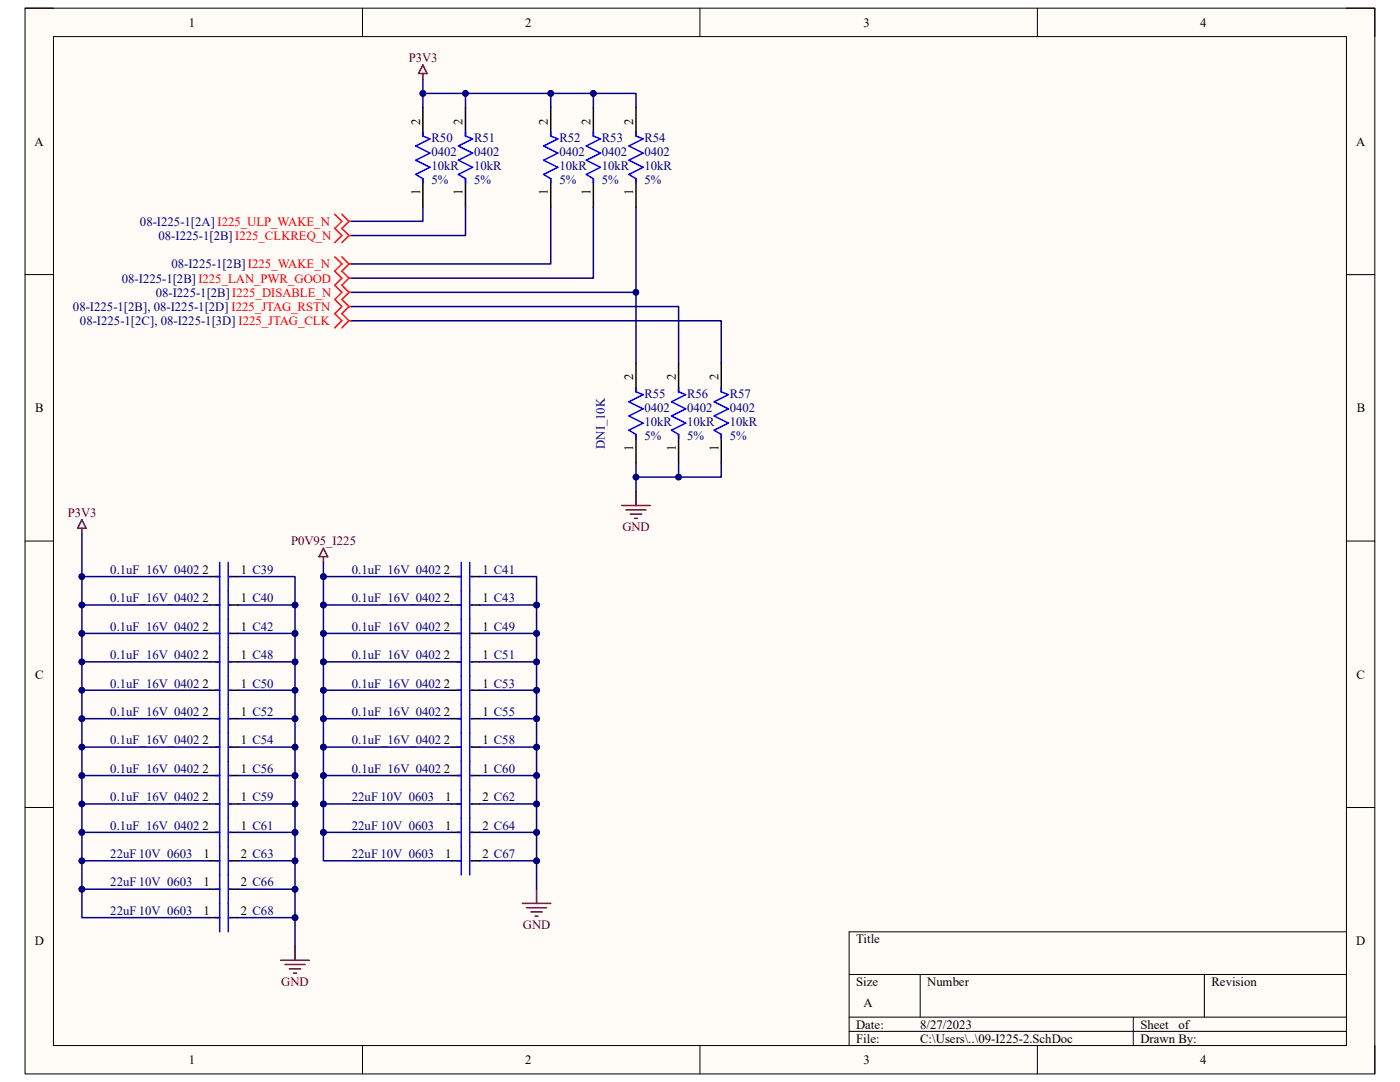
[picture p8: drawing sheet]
<svg xmlns="http://www.w3.org/2000/svg" width="279mm" height="216mm" viewBox="0 0 279 216" stroke-linecap="round" stroke-linejoin="round" font-family="sans-serif">
<path d="M5 1.6h269.4v212.7h-269.4z" fill-rule="evenodd" fill="#fffcf8"/>
<path d="M5 1.6h269.4v212.7h-269.4z" fill="none" stroke="#000" stroke-width=".2"/>
<path d="M10.7 7.3h258v201.3h-258z" fill-rule="evenodd" fill="#fffcf8"/>
<g fill="none" stroke="#000" stroke-width=".2">
<path d="M5 1.6h5.7M10.7 7.3h258v201.3h-258zM72.3 1.6v5.7M139.7 1.6v5.7M207 1.6v5.7M268.7 1.6h5.7v5.7M5 54.8h5.7M268.7 54.8h5.7M5 108h5.7M268.7 108h5.7M5 161.1h5.7M268.7 161.1h5.7"/>
<path d="M169.5 194.4h99.2M183.6 194.4v8.6M240.3 194.4v8.6M268.7 185.9h-99.2v22.7M72.3 208.6v5.7M139.7 208.6v5.7M169.5 203h99.2M169.5 205.8h99.2M207 208.6v5.7M226.2 203v5.6M274.4 208.6v5.7"/>
</g>
<g fill="none" stroke="#f00" stroke-width=".3">
<path d="M66.8 42.7l1.4 1.5-1.4 1.4 1.4 1.4-1.4 1.4M66.8 51.2l1.4 1.5-1.4 1.4 1.4 1.4-1.4 1.4 1.4 1.4-1.4 1.5 1.4 1.4-1.4 1.4 1.4 1.4-1.4 1.4M68.2 51.2l1.4 1.5M68.2 42.7l1.4 1.5M69.6 47l-1.4 1.4M69.6 44.2l-1.4 1.4 1.4 1.4M69.6 47h.6M69.6 52.7l-1.4 1.4 1.4 1.4M69.6 52.7h.6M69.6 55.5l-1.4 1.4 1.4 1.4M69.6 55.5h.6M69.6 58.3l-1.4 1.5 1.4 1.4"/>
<path d="M69.6 58.3h.6M69.6 44.2h.6M69.6 61.2l-1.4 1.4 1.4 1.4M69.6 61.2h.6M69.6 64l-1.4 1.4M69.6 64h.6"/>
</g>
<g fill="none" stroke="#000" stroke-width=".3">
<path d="M84.4 21.5v5.6M84.4 35.7v5.6M92.9 21.5v5.6M92.9 35.7v5.6M109.9 21.5v5.6M109.9 35.7v5.6M118.4 21.5v5.6M118.4 35.7v5.6M126.9 21.5v5.6M126.9 35.7v5.6M126.9 72.5v5.7M135.4 72.5v5.7"/>
<path d="M143.9 72.5v5.7M126.9 86.7v5.7M135.4 86.7v5.7M143.9 86.7v5.7M41.9 115.1h1.9M45.8 115.1h1.7M90.1 115.1h1.9M94 115.1h1.7M41.9 120.7h1.9M41.9 126.4h1.9M41.9 132.1h1.9M41.9 137.7h1.9"/>
<path d="M45.8 120.7h1.7M45.8 126.4h1.7M45.8 132.1h1.7M45.8 137.7h1.7M90.1 120.7h1.9M90.1 126.4h1.9M90.1 132.1h1.9M90.1 137.7h1.9M94 120.7h1.7M94 126.4h1.7M94 132.1h1.7M94 137.7h1.7"/>
<path d="M41.9 143.4h1.9M41.9 149.1h1.9M41.9 154.7h1.9M45.8 143.4h1.7M45.8 149.1h1.7M45.8 154.7h1.7M90.1 143.4h1.9M90.1 149.1h1.9M90.1 154.7h1.9M94 143.4h1.7M94 149.1h1.7M94 154.7h1.7"/>
<path d="M41.9 160.4h1.9M41.9 166.1h1.9M41.9 171.8h1.9M41.9 177.4h1.9M45.8 160.4h1.7M45.8 166.1h1.7M45.8 171.8h1.7M45.8 177.4h1.7M90.1 160.4h1.9M90.1 166.1h1.9M90.1 171.8h1.9M94 160.4h1.7"/>
<path d="M94 166.1h1.7M94 171.8h1.7M41.9 183.1h1.9M45.8 183.1h1.7"/>
</g>
<g fill="none" stroke="#00f" stroke-width=".3">
<path d="M84.4 26.3v.8l1.4 .6-2.8 1.4 2.8 1.4-2.8 1.5 2.8 1.4-2.8 1.4 1.4 .9v.8M92.9 26.3v.8l1.4 .6-2.8 1.4 2.8 1.4-2.8 1.5 2.8 1.4-2.8 1.4 1.4 .9v.8M109.9 26.3v.8l1.4 .6-2.8 1.4 2.8 1.4-2.8 1.5 2.8 1.4-2.8 1.4 1.4 .9v.8M118.4 26.3v.8l1.4 .6-2.8 1.4 2.8 1.4-2.8 1.5 2.8 1.4-2.8 1.4 1.4 .9v.8M126.9 26.3v.8l1.4 .6-2.8 1.4 2.8 1.4-2.8 1.5 2.8 1.4-2.8 1.4 1.4 .9v.8M126.9 77.3v.9l1.4 .6-2.8 1.4 2.8 1.4-2.8 1.4 2.8 1.4-2.8 1.4 1.4 .9v.8M135.4 77.3v.9l1.4 .6-2.8 1.4 2.8 1.4-2.8 1.4 2.8 1.4-2.8 1.4 1.4 .9v.8M143.9 77.3v.9l1.5 .6-2.9 1.4 2.9 1.4-2.9 1.4 2.9 1.4-2.9 1.4 1.4 .9v.8M43 115.1h.8M43.8 112.2v73.7M45.5 112.2l.1 73.7M45.8 115.1h.3"/>
<path d="M91.2 115.1h.8M92 112.2l.1 62.4M93.7 112.2v62.4M94 115.1h.3M43 120.7h.8M43 126.4h.8M43 132.1h.8M43 137.7h.8M45.8 120.7h.3M45.8 126.4h.3M45.8 132.1h.3M45.8 137.7h.3"/>
<path d="M91.2 120.7h.8M91.2 126.4h.8M91.2 132.1h.8M91.2 137.7h.8M94 120.7h.3M94 126.4h.3M94 132.1h.3M94 137.7h.3M43 143.4h.8M43 149.1h.8M43 154.7h.8M45.8 143.4h.3"/>
<path d="M45.8 149.1h.3M45.8 154.7h.3M91.2 143.4h.8M91.2 149.1h.8M91.2 154.7h.8M94 143.4h.3M94 149.1h.3M94 154.7h.3M43 160.4h.8M43 166.1h.8M43 171.8h.8M43 177.4h.8"/>
<path d="M45.8 160.4h.3M45.8 166.1h.3M45.8 171.8h.3M45.8 177.4h.3M91.2 160.4h.8M91.2 166.1h.8M91.2 171.8h.8M94 160.4h.3M94 166.1h.3M94 171.8h.3M43 183.1h.8M45.8 183.1h.3"/>
</g>
<g fill="none" stroke="#800000" stroke-width=".3">
<path d="M84.4 13l.8 1.7h-1.7zM84.4 14.7v1.1M126.9 98v2.9M16.3 103.7l.9 1.7h-1.7zM16.3 105.4v1.1M64.5 109.4l.9 1.7h-1.7zM64.5 111.1v1.1M124.1 100.9h5.7M124.9 101.7h4M125.8 102.6h2.3M126.6 103.4h.6M107.1 177.4v2.9"/>
<path d="M56 191.6h5.7M56.9 192.5h4M57.7 193.3h2.3M58.6 194.2h.6M58.9 188.8v2.8M104.2 180.3h5.7M105.1 181.1h4M105.9 182h2.3M106.8 182.8h.6"/>
</g>
<path d="M84.4 41.3v2.9h-14.2M92.9 41.3v5.7h-22.7M109.9 41.3v11.4h-39.7M118.4 41.3v14.2h-48.2M126.9 41.3v17h-56.7" fill="none" stroke="#000080" stroke-width=".3"/>
<circle cx="126.9" cy="58.3" r=".57" fill="#000080"/>
<circle cx="126.9" cy="58.3" r=".55" fill="none" stroke="#000080" stroke-width=".2"/>
<path d="M126.9 58.3v14.2" fill="none" stroke="#000080" stroke-width=".3"/>
<circle cx="126.9" cy="58.3" r=".57" fill="#000080"/>
<circle cx="126.9" cy="58.3" r=".55" fill="none" stroke="#000080" stroke-width=".2"/>
<path d="M118.4 18.6v2.9" fill="none" stroke="#000080" stroke-width=".3"/>
<circle cx="118.4" cy="18.6" r=".57" fill="#000080"/>
<circle cx="118.4" cy="18.6" r=".55" fill="none" stroke="#000080" stroke-width=".2"/>
<path d="M109.9 18.6v2.9" fill="none" stroke="#000080" stroke-width=".3"/>
<circle cx="109.9" cy="18.6" r=".57" fill="#000080"/>
<circle cx="109.9" cy="18.6" r=".55" fill="none" stroke="#000080" stroke-width=".2"/>
<path d="M92.9 18.6v2.9" fill="none" stroke="#000080" stroke-width=".3"/>
<circle cx="92.9" cy="18.6" r=".57" fill="#000080"/>
<circle cx="92.9" cy="18.6" r=".55" fill="none" stroke="#000080" stroke-width=".2"/>
<path d="M135.4 92.4v2.8h-8.5" fill="none" stroke="#000080" stroke-width=".3"/>
<circle cx="135.4" cy="95.2" r=".57" fill="#000080"/>
<circle cx="135.4" cy="95.2" r=".55" fill="none" stroke="#000080" stroke-width=".2"/>
<circle cx="126.9" cy="95.2" r=".57" fill="#000080"/>
<circle cx="126.9" cy="95.2" r=".55" fill="none" stroke="#000080" stroke-width=".2"/>
<path d="M70.2 61.2h65.2v11.3M70.2 64h73.7v8.5M143.9 92.4v2.8h-8.5" fill="none" stroke="#000080" stroke-width=".3"/>
<circle cx="135.4" cy="95.2" r=".57" fill="#000080"/>
<circle cx="135.4" cy="95.2" r=".55" fill="none" stroke="#000080" stroke-width=".2"/>
<path d="M16.3 160.4h25.6" fill="none" stroke="#000080" stroke-width=".3"/>
<circle cx="16.3" cy="160.4" r=".57" fill="#000080"/>
<circle cx="16.3" cy="160.4" r=".55" fill="none" stroke="#000080" stroke-width=".2"/>
<path d="M16.3 154.7h25.6" fill="none" stroke="#000080" stroke-width=".3"/>
<circle cx="16.3" cy="154.8" r=".57" fill="#000080"/>
<circle cx="16.3" cy="154.7" r=".55" fill="none" stroke="#000080" stroke-width=".2"/>
<path d="M16.3 149.1h25.6" fill="none" stroke="#000080" stroke-width=".3"/>
<circle cx="16.3" cy="149.1" r=".57" fill="#000080"/>
<circle cx="16.3" cy="149.1" r=".55" fill="none" stroke="#000080" stroke-width=".2"/>
<path d="M16.3 143.4h25.6" fill="none" stroke="#000080" stroke-width=".3"/>
<circle cx="16.3" cy="143.4" r=".57" fill="#000080"/>
<circle cx="16.3" cy="143.4" r=".55" fill="none" stroke="#000080" stroke-width=".2"/>
<path d="M16.3 137.7h25.6" fill="none" stroke="#000080" stroke-width=".3"/>
<circle cx="16.3" cy="137.7" r=".57" fill="#000080"/>
<circle cx="16.3" cy="137.7" r=".55" fill="none" stroke="#000080" stroke-width=".2"/>
<path d="M16.3 132.1h25.6" fill="none" stroke="#000080" stroke-width=".3"/>
<circle cx="16.3" cy="132.1" r=".57" fill="#000080"/>
<circle cx="16.3" cy="132.1" r=".55" fill="none" stroke="#000080" stroke-width=".2"/>
<path d="M16.3 126.4h25.6" fill="none" stroke="#000080" stroke-width=".3"/>
<circle cx="16.3" cy="126.4" r=".57" fill="#000080"/>
<circle cx="16.3" cy="126.4" r=".55" fill="none" stroke="#000080" stroke-width=".2"/>
<path d="M16.3 120.7h25.6" fill="none" stroke="#000080" stroke-width=".3"/>
<circle cx="16.3" cy="120.7" r=".57" fill="#000080"/>
<circle cx="16.3" cy="120.7" r=".55" fill="none" stroke="#000080" stroke-width=".2"/>
<path d="M16.3 115.1h25.6" fill="none" stroke="#000080" stroke-width=".3"/>
<circle cx="16.3" cy="115.1" r=".57" fill="#000080"/>
<circle cx="16.3" cy="115" r=".55" fill="none" stroke="#000080" stroke-width=".2"/>
<path d="M16.3 166.1v5.7h25.6" fill="none" stroke="#000080" stroke-width=".3"/>
<circle cx="16.3" cy="171.8" r=".57" fill="#000080"/>
<circle cx="16.3" cy="171.8" r=".55" fill="none" stroke="#000080" stroke-width=".2"/>
<circle cx="16.3" cy="166.1" r=".57" fill="#000080"/>
<circle cx="16.3" cy="166.1" r=".55" fill="none" stroke="#000080" stroke-width=".2"/>
<path d="M16.3 177.4h25.6" fill="none" stroke="#000080" stroke-width=".3"/>
<circle cx="16.3" cy="177.4" r=".57" fill="#000080"/>
<circle cx="16.3" cy="177.4" r=".57" fill="none" stroke="#000080" stroke-width=".2"/>
<path d="M47.5 120.7h11.4" fill="none" stroke="#000080" stroke-width=".3"/>
<circle cx="58.9" cy="120.7" r=".57" fill="#000080"/>
<circle cx="58.9" cy="120.7" r=".57" fill="none" stroke="#000080" stroke-width=".2"/>
<path d="M47.5 126.4h11.4" fill="none" stroke="#000080" stroke-width=".3"/>
<circle cx="58.9" cy="126.4" r=".57" fill="#000080"/>
<circle cx="58.9" cy="126.4" r=".57" fill="none" stroke="#000080" stroke-width=".2"/>
<path d="M47.5 132.1h11.4" fill="none" stroke="#000080" stroke-width=".3"/>
<circle cx="58.9" cy="132.1" r=".57" fill="#000080"/>
<circle cx="58.9" cy="132.1" r=".57" fill="none" stroke="#000080" stroke-width=".2"/>
<path d="M47.5 137.7h11.4" fill="none" stroke="#000080" stroke-width=".3"/>
<circle cx="58.9" cy="137.7" r=".57" fill="#000080"/>
<circle cx="58.9" cy="137.7" r=".57" fill="none" stroke="#000080" stroke-width=".2"/>
<path d="M47.5 143.4h11.4" fill="none" stroke="#000080" stroke-width=".3"/>
<circle cx="58.9" cy="143.4" r=".57" fill="#000080"/>
<circle cx="58.9" cy="143.4" r=".57" fill="none" stroke="#000080" stroke-width=".2"/>
<path d="M47.5 149.1h11.4" fill="none" stroke="#000080" stroke-width=".3"/>
<circle cx="58.9" cy="149.1" r=".57" fill="#000080"/>
<circle cx="58.9" cy="149.1" r=".57" fill="none" stroke="#000080" stroke-width=".2"/>
<path d="M47.5 154.7h11.4" fill="none" stroke="#000080" stroke-width=".3"/>
<circle cx="58.9" cy="154.8" r=".57" fill="#000080"/>
<circle cx="58.9" cy="154.8" r=".57" fill="none" stroke="#000080" stroke-width=".2"/>
<path d="M47.5 160.4h11.4" fill="none" stroke="#000080" stroke-width=".3"/>
<circle cx="58.9" cy="160.4" r=".57" fill="#000080"/>
<circle cx="58.9" cy="160.4" r=".57" fill="none" stroke="#000080" stroke-width=".2"/>
<path d="M47.5 166.1h11.4" fill="none" stroke="#000080" stroke-width=".3"/>
<circle cx="58.9" cy="166.1" r=".57" fill="#000080"/>
<circle cx="58.9" cy="166.1" r=".57" fill="none" stroke="#000080" stroke-width=".2"/>
<path d="M47.5 171.8h11.4" fill="none" stroke="#000080" stroke-width=".3"/>
<circle cx="58.9" cy="171.8" r=".57" fill="#000080"/>
<circle cx="58.9" cy="171.8" r=".57" fill="none" stroke="#000080" stroke-width=".2"/>
<path d="M47.5 177.4h11.4" fill="none" stroke="#000080" stroke-width=".3"/>
<circle cx="58.9" cy="177.4" r=".57" fill="#000080"/>
<circle cx="58.9" cy="177.4" r=".57" fill="none" stroke="#000080" stroke-width=".2"/>
<path d="M47.5 183.1h11.4" fill="none" stroke="#000080" stroke-width=".3"/>
<circle cx="58.9" cy="183.1" r=".57" fill="#000080"/>
<circle cx="58.9" cy="183.1" r=".57" fill="none" stroke="#000080" stroke-width=".2"/>
<path d="M64.5 149.1h25.6" fill="none" stroke="#000080" stroke-width=".3"/>
<circle cx="64.5" cy="149.1" r=".57" fill="#000080"/>
<circle cx="64.5" cy="149.1" r=".57" fill="none" stroke="#000080" stroke-width=".2"/>
<path d="M64.5 143.4h25.6" fill="none" stroke="#000080" stroke-width=".3"/>
<circle cx="64.5" cy="143.4" r=".57" fill="#000080"/>
<circle cx="64.5" cy="143.4" r=".57" fill="none" stroke="#000080" stroke-width=".2"/>
<path d="M64.5 137.7h25.6" fill="none" stroke="#000080" stroke-width=".3"/>
<circle cx="64.5" cy="137.7" r=".57" fill="#000080"/>
<circle cx="64.5" cy="137.7" r=".57" fill="none" stroke="#000080" stroke-width=".2"/>
<path d="M64.5 132.1h25.6" fill="none" stroke="#000080" stroke-width=".3"/>
<circle cx="64.5" cy="132.1" r=".57" fill="#000080"/>
<circle cx="64.5" cy="132.1" r=".57" fill="none" stroke="#000080" stroke-width=".2"/>
<path d="M64.5 126.4h25.6" fill="none" stroke="#000080" stroke-width=".3"/>
<circle cx="64.5" cy="126.4" r=".57" fill="#000080"/>
<circle cx="64.5" cy="126.4" r=".57" fill="none" stroke="#000080" stroke-width=".2"/>
<path d="M64.5 120.7h25.6" fill="none" stroke="#000080" stroke-width=".3"/>
<circle cx="64.5" cy="120.7" r=".57" fill="#000080"/>
<circle cx="64.5" cy="120.7" r=".57" fill="none" stroke="#000080" stroke-width=".2"/>
<path d="M64.5 115.1h25.6" fill="none" stroke="#000080" stroke-width=".3"/>
<circle cx="64.5" cy="115.1" r=".57" fill="#000080"/>
<circle cx="64.5" cy="115.1" r=".57" fill="none" stroke="#000080" stroke-width=".2"/>
<path d="M64.5 154.7v5.7h25.6" fill="none" stroke="#000080" stroke-width=".3"/>
<circle cx="64.5" cy="160.4" r=".57" fill="#000080"/>
<circle cx="64.5" cy="160.4" r=".57" fill="none" stroke="#000080" stroke-width=".2"/>
<circle cx="64.5" cy="154.8" r=".57" fill="#000080"/>
<circle cx="64.5" cy="154.8" r=".57" fill="none" stroke="#000080" stroke-width=".2"/>
<path d="M64.5 166.1h25.6" fill="none" stroke="#000080" stroke-width=".3"/>
<circle cx="64.5" cy="166.1" r=".57" fill="#000080"/>
<circle cx="64.5" cy="166.1" r=".57" fill="none" stroke="#000080" stroke-width=".2"/>
<path d="M95.7 120.7h11.4" fill="none" stroke="#000080" stroke-width=".3"/>
<circle cx="107.1" cy="120.7" r=".57" fill="#000080"/>
<circle cx="107.1" cy="120.7" r=".57" fill="none" stroke="#000080" stroke-width=".2"/>
<path d="M95.7 126.4h11.4" fill="none" stroke="#000080" stroke-width=".3"/>
<circle cx="107.1" cy="126.4" r=".57" fill="#000080"/>
<circle cx="107.1" cy="126.4" r=".57" fill="none" stroke="#000080" stroke-width=".2"/>
<path d="M95.7 132.1h11.4" fill="none" stroke="#000080" stroke-width=".3"/>
<circle cx="107.1" cy="132.1" r=".57" fill="#000080"/>
<circle cx="107.1" cy="132.1" r=".57" fill="none" stroke="#000080" stroke-width=".2"/>
<path d="M95.7 137.7h11.4" fill="none" stroke="#000080" stroke-width=".3"/>
<circle cx="107.1" cy="137.7" r=".57" fill="#000080"/>
<circle cx="107.1" cy="137.7" r=".57" fill="none" stroke="#000080" stroke-width=".2"/>
<path d="M95.7 143.4h11.4" fill="none" stroke="#000080" stroke-width=".3"/>
<circle cx="107.1" cy="143.4" r=".57" fill="#000080"/>
<circle cx="107.1" cy="143.4" r=".57" fill="none" stroke="#000080" stroke-width=".2"/>
<path d="M95.7 149.1h11.4" fill="none" stroke="#000080" stroke-width=".3"/>
<circle cx="107.1" cy="149.1" r=".57" fill="#000080"/>
<circle cx="107.1" cy="149.1" r=".57" fill="none" stroke="#000080" stroke-width=".2"/>
<path d="M95.7 154.7h11.4" fill="none" stroke="#000080" stroke-width=".3"/>
<circle cx="107.1" cy="154.8" r=".57" fill="#000080"/>
<circle cx="107.1" cy="154.8" r=".57" fill="none" stroke="#000080" stroke-width=".2"/>
<path d="M95.7 160.4h11.4" fill="none" stroke="#000080" stroke-width=".3"/>
<circle cx="107.1" cy="160.4" r=".57" fill="#000080"/>
<circle cx="107.1" cy="160.4" r=".57" fill="none" stroke="#000080" stroke-width=".2"/>
<path d="M95.7 166.1h11.4" fill="none" stroke="#000080" stroke-width=".3"/>
<circle cx="107.1" cy="166.1" r=".57" fill="#000080"/>
<circle cx="107.1" cy="166.1" r=".57" fill="none" stroke="#000080" stroke-width=".2"/>
<path d="M95.7 171.8h11.4" fill="none" stroke="#000080" stroke-width=".3"/>
<circle cx="107.1" cy="171.8" r=".57" fill="#000080"/>
<circle cx="107.1" cy="171.8" r=".57" fill="none" stroke="#000080" stroke-width=".2"/>
<path d="M84.4 18.6h42.5v2.9" fill="none" stroke="#000080" stroke-width=".3"/>
<circle cx="84.4" cy="18.6" r=".57" fill="#000080"/>
<circle cx="84.4" cy="18.6" r=".57" fill="none" stroke="#000080" stroke-width=".2"/>
<circle cx="92.9" cy="18.6" r=".57" fill="#000080"/>
<circle cx="92.9" cy="18.6" r=".57" fill="none" stroke="#000080" stroke-width=".2"/>
<circle cx="109.9" cy="18.6" r=".57" fill="#000080"/>
<circle cx="109.9" cy="18.6" r=".57" fill="none" stroke="#000080" stroke-width=".2"/>
<circle cx="118.4" cy="18.6" r=".57" fill="#000080"/>
<circle cx="118.4" cy="18.6" r=".57" fill="none" stroke="#000080" stroke-width=".2"/>
<path d="M84.4 15.8v5.7" fill="none" stroke="#000080" stroke-width=".3"/>
<circle cx="84.4" cy="18.6" r=".57" fill="#000080"/>
<circle cx="84.4" cy="18.6" r=".57" fill="none" stroke="#000080" stroke-width=".2"/>
<path d="M126.9 92.4v5.6" fill="none" stroke="#000080" stroke-width=".3"/>
<circle cx="126.9" cy="95.2" r=".57" fill="#000080"/>
<circle cx="126.9" cy="95.2" r=".57" fill="none" stroke="#000080" stroke-width=".2"/>
<path d="M16.3 171.8v11.3h25.6" fill="none" stroke="#000080" stroke-width=".3"/>
<circle cx="16.3" cy="171.8" r=".57" fill="#000080"/>
<circle cx="16.3" cy="171.8" r=".57" fill="none" stroke="#000080" stroke-width=".2"/>
<circle cx="16.3" cy="177.4" r=".57" fill="#000080"/>
<circle cx="16.3" cy="177.4" r=".57" fill="none" stroke="#000080" stroke-width=".2"/>
<path d="M16.3 106.5v59.6h25.6" fill="none" stroke="#000080" stroke-width=".3"/>
<circle cx="16.3" cy="115.1" r=".57" fill="#000080"/>
<circle cx="16.3" cy="115.1" r=".57" fill="none" stroke="#000080" stroke-width=".2"/>
<circle cx="16.3" cy="120.7" r=".57" fill="#000080"/>
<circle cx="16.3" cy="120.7" r=".57" fill="none" stroke="#000080" stroke-width=".2"/>
<circle cx="16.3" cy="126.4" r=".57" fill="#000080"/>
<circle cx="16.3" cy="126.4" r=".57" fill="none" stroke="#000080" stroke-width=".2"/>
<circle cx="16.3" cy="132.1" r=".57" fill="#000080"/>
<circle cx="16.3" cy="132.1" r=".57" fill="none" stroke="#000080" stroke-width=".2"/>
<circle cx="16.3" cy="137.7" r=".57" fill="#000080"/>
<circle cx="16.3" cy="137.7" r=".57" fill="none" stroke="#000080" stroke-width=".2"/>
<circle cx="16.3" cy="143.4" r=".57" fill="#000080"/>
<circle cx="16.3" cy="143.4" r=".57" fill="none" stroke="#000080" stroke-width=".2"/>
<circle cx="16.3" cy="149.1" r=".57" fill="#000080"/>
<circle cx="16.3" cy="149.1" r=".57" fill="none" stroke="#000080" stroke-width=".2"/>
<circle cx="16.3" cy="154.8" r=".57" fill="#000080"/>
<circle cx="16.3" cy="154.8" r=".57" fill="none" stroke="#000080" stroke-width=".2"/>
<circle cx="16.3" cy="160.4" r=".57" fill="#000080"/>
<circle cx="16.3" cy="160.4" r=".57" fill="none" stroke="#000080" stroke-width=".2"/>
<circle cx="16.3" cy="166.1" r=".57" fill="#000080"/>
<circle cx="16.3" cy="166.1" r=".57" fill="none" stroke="#000080" stroke-width=".2"/>
<path d="M47.5 115.1h11.4v73.7" fill="none" stroke="#000080" stroke-width=".3"/>
<circle cx="58.9" cy="120.7" r=".57" fill="#000080"/>
<circle cx="58.9" cy="120.7" r=".57" fill="none" stroke="#000080" stroke-width=".2"/>
<circle cx="58.9" cy="126.4" r=".57" fill="#000080"/>
<circle cx="58.9" cy="126.4" r=".57" fill="none" stroke="#000080" stroke-width=".2"/>
<circle cx="58.9" cy="132.1" r=".57" fill="#000080"/>
<circle cx="58.9" cy="132.1" r=".57" fill="none" stroke="#000080" stroke-width=".2"/>
<circle cx="58.9" cy="137.7" r=".57" fill="#000080"/>
<circle cx="58.9" cy="137.7" r=".57" fill="none" stroke="#000080" stroke-width=".2"/>
<circle cx="58.9" cy="143.4" r=".57" fill="#000080"/>
<circle cx="58.9" cy="143.4" r=".57" fill="none" stroke="#000080" stroke-width=".2"/>
<circle cx="58.9" cy="149.1" r=".57" fill="#000080"/>
<circle cx="58.9" cy="149.1" r=".57" fill="none" stroke="#000080" stroke-width=".2"/>
<circle cx="58.9" cy="154.8" r=".57" fill="#000080"/>
<circle cx="58.9" cy="154.8" r=".57" fill="none" stroke="#000080" stroke-width=".2"/>
<circle cx="58.9" cy="160.4" r=".57" fill="#000080"/>
<circle cx="58.9" cy="160.4" r=".57" fill="none" stroke="#000080" stroke-width=".2"/>
<circle cx="58.9" cy="166.1" r=".57" fill="#000080"/>
<circle cx="58.9" cy="166.1" r=".57" fill="none" stroke="#000080" stroke-width=".2"/>
<circle cx="58.9" cy="171.8" r=".57" fill="#000080"/>
<circle cx="58.9" cy="171.8" r=".57" fill="none" stroke="#000080" stroke-width=".2"/>
<circle cx="58.9" cy="177.4" r=".57" fill="#000080"/>
<circle cx="58.9" cy="177.4" r=".57" fill="none" stroke="#000080" stroke-width=".2"/>
<circle cx="58.9" cy="183.1" r=".57" fill="#000080"/>
<circle cx="58.9" cy="183.1" r=".57" fill="none" stroke="#000080" stroke-width=".2"/>
<path d="M64.5 160.4v11.4h25.6" fill="none" stroke="#000080" stroke-width=".3"/>
<circle cx="64.5" cy="160.4" r=".57" fill="#000080"/>
<circle cx="64.5" cy="160.4" r=".57" fill="none" stroke="#000080" stroke-width=".2"/>
<circle cx="64.5" cy="166.1" r=".57" fill="#000080"/>
<circle cx="64.5" cy="166.1" r=".57" fill="none" stroke="#000080" stroke-width=".2"/>
<path d="M64.5 112.2v42.5h25.6" fill="none" stroke="#000080" stroke-width=".3"/>
<circle cx="64.5" cy="154.8" r=".57" fill="#000080"/>
<circle cx="64.5" cy="154.8" r=".57" fill="none" stroke="#000080" stroke-width=".2"/>
<circle cx="64.5" cy="149.1" r=".57" fill="#000080"/>
<circle cx="64.5" cy="149.1" r=".57" fill="none" stroke="#000080" stroke-width=".2"/>
<circle cx="64.5" cy="143.4" r=".57" fill="#000080"/>
<circle cx="64.5" cy="143.4" r=".57" fill="none" stroke="#000080" stroke-width=".2"/>
<circle cx="64.5" cy="137.7" r=".57" fill="#000080"/>
<circle cx="64.5" cy="137.7" r=".57" fill="none" stroke="#000080" stroke-width=".2"/>
<circle cx="64.5" cy="132.1" r=".57" fill="#000080"/>
<circle cx="64.5" cy="132.1" r=".57" fill="none" stroke="#000080" stroke-width=".2"/>
<circle cx="64.5" cy="126.4" r=".57" fill="#000080"/>
<circle cx="64.5" cy="126.4" r=".57" fill="none" stroke="#000080" stroke-width=".2"/>
<circle cx="64.5" cy="120.7" r=".57" fill="#000080"/>
<circle cx="64.5" cy="120.7" r=".57" fill="none" stroke="#000080" stroke-width=".2"/>
<circle cx="64.5" cy="115.1" r=".57" fill="#000080"/>
<circle cx="64.5" cy="115.1" r=".57" fill="none" stroke="#000080" stroke-width=".2"/>
<path d="M95.7 115.1h11.4v62.3" fill="none" stroke="#000080" stroke-width=".3"/>
<circle cx="107.1" cy="120.7" r=".57" fill="#000080"/>
<circle cx="107.1" cy="120.7" r=".57" fill="none" stroke="#000080" stroke-width=".2"/>
<circle cx="107.1" cy="126.4" r=".57" fill="#000080"/>
<circle cx="107.1" cy="126.4" r=".57" fill="none" stroke="#000080" stroke-width=".2"/>
<circle cx="107.1" cy="132.1" r=".57" fill="#000080"/>
<circle cx="107.1" cy="132.1" r=".57" fill="none" stroke="#000080" stroke-width=".2"/>
<circle cx="107.1" cy="137.7" r=".57" fill="#000080"/>
<circle cx="107.1" cy="137.7" r=".57" fill="none" stroke="#000080" stroke-width=".2"/>
<circle cx="107.1" cy="143.4" r=".57" fill="#000080"/>
<circle cx="107.1" cy="143.4" r=".57" fill="none" stroke="#000080" stroke-width=".2"/>
<circle cx="107.1" cy="149.1" r=".57" fill="#000080"/>
<circle cx="107.1" cy="149.1" r=".57" fill="none" stroke="#000080" stroke-width=".2"/>
<circle cx="107.1" cy="154.8" r=".57" fill="#000080"/>
<circle cx="107.1" cy="154.8" r=".57" fill="none" stroke="#000080" stroke-width=".2"/>
<circle cx="107.1" cy="160.4" r=".57" fill="#000080"/>
<circle cx="107.1" cy="160.4" r=".57" fill="none" stroke="#000080" stroke-width=".2"/>
<circle cx="107.1" cy="166.1" r=".57" fill="#000080"/>
<circle cx="107.1" cy="166.1" r=".57" fill="none" stroke="#000080" stroke-width=".2"/>
<circle cx="107.1" cy="171.8" r=".57" fill="#000080"/>
<circle cx="107.1" cy="171.8" r=".57" fill="none" stroke="#000080" stroke-width=".2"/>
<g font-size="2.5">
<text x="37.7" y="5.3">1</text>
<text x="104.8" y="5.3">2</text>
<text x="172.3" y="5.3">3</text>
<text x="239.5" y="5.3">4</text>
<text x="6.9" y="29.1">A</text>
<text x="83.8" y="24.9" transform="rotate(-90 83.8 24.9)">2</text>
<text x="92.3" y="24.9" transform="rotate(-90 92.3 24.9)">2</text>
<text x="109.3" y="24.9" transform="rotate(-90 109.3 24.9)">2</text>
<text x="117.9" y="24.9" transform="rotate(-90 117.9 24.9)">2</text>
<text x="126.4" y="24.9" transform="rotate(-90 126.4 24.9)">2</text>
<text x="270.6" y="29.1">A</text>
<text x="83.8" y="38.9" transform="rotate(-90 83.8 38.9)">1</text>
<text x="92.3" y="38.9" transform="rotate(-90 92.3 38.9)">1</text>
<text x="109.3" y="38.9" transform="rotate(-90 109.3 38.9)">1</text>
<text x="117.9" y="38.9" transform="rotate(-90 117.9 38.9)">1</text>
<text x="126.4" y="38.9" transform="rotate(-90 126.4 38.9)">1</text>
<text x="126.4" y="75.9" transform="rotate(-90 126.4 75.9)">2</text>
<text x="134.9" y="75.9" transform="rotate(-90 134.9 75.9)">2</text>
<text x="143.4" y="75.9" transform="rotate(-90 143.4 75.9)">2</text>
<text x="7" y="82.3">B</text>
<text x="270.8" y="82.3">B</text>
<text x="126.4" y="89.9" transform="rotate(-90 126.4 89.9)">1</text>
<text x="134.9" y="89.9" transform="rotate(-90 134.9 89.9)">1</text>
<text x="143.4" y="89.9" transform="rotate(-90 143.4 89.9)">1</text>
<text x="40.4" y="114.5">2</text>
<text x="48.1" y="114.5">1 C39</text>
<text x="88.6" y="114.5">2</text>
<text x="96.3" y="114.5">1 C41</text>
<text x="40.4" y="120.2">2</text>
<text x="40.4" y="125.9">2</text>
<text x="48.1" y="120.2">1 C40</text>
<text x="48.1" y="125.9">1 C42</text>
<text x="88.6" y="120.2">2</text>
<text x="88.6" y="125.9">2</text>
<text x="96.3" y="120.2">1 C43</text>
<text x="96.3" y="125.9">1 C49</text>
<text x="40.4" y="131.5">2</text>
<text x="48.1" y="131.5">1 C48</text>
<text x="88.6" y="131.5">2</text>
<text x="96.3" y="131.5">1 C51</text>
<text x="7" y="135.4">C</text>
<text x="40.4" y="137.2">2</text>
<text x="48.1" y="137.2">1 C50</text>
<text x="88.6" y="137.2">2</text>
<text x="96.3" y="137.2">1 C53</text>
<text x="270.7" y="135.4">C</text>
<text x="40.4" y="142.9">2</text>
<text x="48.1" y="142.9">1 C52</text>
<text x="88.6" y="142.9">2</text>
<text x="96.3" y="142.9">1 C55</text>
<text x="40.4" y="148.5">2</text>
<text x="48.1" y="148.5">1 C54</text>
<text x="88.6" y="148.5">2</text>
<text x="96.3" y="148.5">1 C58</text>
<text x="40.4" y="154.2">2</text>
<text x="48.1" y="154.2">1 C56</text>
<text x="88.6" y="154.2">2</text>
<text x="96.3" y="154.2">1 C60</text>
<text x="40.4" y="159.9">2</text>
<text x="48.1" y="159.9">1 C59</text>
<text x="88.8" y="159.9">1</text>
<text x="96.3" y="159.9">2 C62</text>
<text x="40.4" y="165.5">2</text>
<text x="48.1" y="165.5">1 C61</text>
<text x="88.8" y="165.5">1</text>
<text x="96.3" y="165.5">2 C64</text>
<text x="40.6" y="171.2">1</text>
<text x="48.1" y="171.2">2 C63</text>
<text x="88.8" y="171.2">1</text>
<text x="96.3" y="171.2">2 C67</text>
<text x="40.6" y="176.9">1</text>
<text x="48.1" y="176.9">2 C66</text>
<text x="40.6" y="182.5">1</text>
<text x="48.1" y="182.5">2 C68</text>
<text x="6.9" y="188.6">D</text>
<text x="170.9" y="188.2">Title</text>
<text x="270.7" y="188.6">D</text>
<text x="170.9" y="196.7">Size</text>
<text x="185" y="196.7">Number</text>
<text x="241.8" y="196.7">Revision</text>
<text x="172.3" y="201">A</text>
<text x="170.9" y="205.2">Date:</text>
<text x="170.9" y="208.1">File:</text>
<text x="183.6" y="205.2">8/27/2023</text>
<text x="183.7" y="208.1">C:\Users\..\09-I225-2.SchDoc</text>
<text x="227.6" y="205.2">Sheet</text>
<text x="227.6" y="208.1">Drawn By:</text>
<text x="235.2" y="205.2">of</text>
<text x="37.7" y="212.3">1</text>
<text x="104.8" y="212.3">2</text>
<text x="172.3" y="212.3">3</text>
<text x="239.5" y="212.3">4</text>
</g>
<g font-size="2.5" fill="#800000">
<text x="81.6" y="12.4">P3V3</text>
<text x="13.5" y="103.2">P3V3</text>
<text x="124.2" y="106">GND</text>
<text x="58.1" y="108.8">P0V95_I225</text>
<text x="104.4" y="185.4">GND</text>
<text x="56.1" y="196.7">GND</text>
</g>
<g font-size="2.5" fill="#000080">
<text x="86.1" y="28.3">R50</text>
<text x="94.6" y="28.3">R51</text>
<text x="111.6" y="28.3">R52</text>
<text x="120.1" y="28.3">R53</text>
<text x="128.6" y="28.3">R54</text>
<text x="86.1" y="31.1">0402</text>
<text x="86.1" y="34">10kR</text>
<text x="94.6" y="31.1">0402</text>
<text x="94.6" y="34">10kR</text>
<text x="111.6" y="31.1">0402</text>
<text x="111.6" y="34">10kR</text>
<text x="120.1" y="31.1">0402</text>
<text x="120.1" y="34">10kR</text>
<text x="128.6" y="31.1">0402</text>
<text x="128.6" y="34">10kR</text>
<text x="86.1" y="36.8">5%</text>
<text x="94.6" y="36.8">5%</text>
<text x="111.6" y="36.8">5%</text>
<text x="120.1" y="36.8">5%</text>
<text x="128.6" y="36.8">5%</text>
<text x="27.9" y="45">08-I225-1[2A] I225_ULP_WAKE_N</text>
<text x="31.6" y="47.9">08-I225-1[2B] I225_CLKREQ_N</text>
<text x="34.2" y="53.6">08-I225-1[2B] I225_WAKE_N</text>
<text x="24.3" y="56.4">08-I225-1[2B] I225_LAN_PWR_GOOD</text>
<text x="31.1" y="59.2">08-I225-1[2B] I225_DISABLE_N</text>
<text x="14.6" y="62.1">08-I225-1[2B], 08-I225-1[2D] I225_JTAG_RSTN</text>
<text x="16" y="64.9">08-I225-1[2C], 08-I225-1[3D] I225_JTAG_CLK</text>
<text x="128.6" y="82.2">0402</text>
<text x="128.6" y="79.3">R55</text>
<text x="137.1" y="82.2">0402</text>
<text x="137.1" y="79.3">R56</text>
<text x="145.6" y="82.2">0402</text>
<text x="145.6" y="79.3">R57</text>
<text x="120.7" y="89.5" transform="rotate(-90 120.7 89.5)">DNI_10K</text>
<text x="128.6" y="85">10kR</text>
<text x="128.6" y="87.8">5%</text>
<text x="137.1" y="85">10kR</text>
<text x="137.1" y="87.8">5%</text>
<text x="145.6" y="85">10kR</text>
<text x="145.6" y="87.8">5%</text>
<text x="22" y="114.5">0.1uF_16V_0402</text>
<text x="70.2" y="114.5">0.1uF_16V_0402</text>
<text x="22" y="120.2">0.1uF_16V_0402</text>
<text x="22" y="125.9">0.1uF_16V_0402</text>
<text x="70.2" y="120.2">0.1uF_16V_0402</text>
<text x="70.2" y="125.9">0.1uF_16V_0402</text>
<text x="22" y="131.5">0.1uF_16V_0402</text>
<text x="70.2" y="131.5">0.1uF_16V_0402</text>
<text x="22" y="137.2">0.1uF_16V_0402</text>
<text x="70.2" y="137.2">0.1uF_16V_0402</text>
<text x="22" y="142.9">0.1uF_16V_0402</text>
<text x="70.2" y="142.9">0.1uF_16V_0402</text>
<text x="22" y="148.5">0.1uF_16V_0402</text>
<text x="70.2" y="148.5">0.1uF_16V_0402</text>
<text x="22" y="154.2">0.1uF_16V_0402</text>
<text x="70.2" y="154.2">0.1uF_16V_0402</text>
<text x="22" y="159.9">0.1uF_16V_0402</text>
<text x="70.2" y="159.9">22uF 10V 0603</text>
<text x="22" y="165.5">0.1uF_16V_0402</text>
<text x="70.2" y="165.5">22uF 10V 0603</text>
<text x="22" y="171.2">22uF 10V 0603</text>
<text x="70.2" y="171.2">22uF 10V 0603</text>
<text x="22" y="176.9">22uF 10V 0603</text>
<text x="22" y="182.5">22uF 10V 0603</text>
</g>
</svg>
